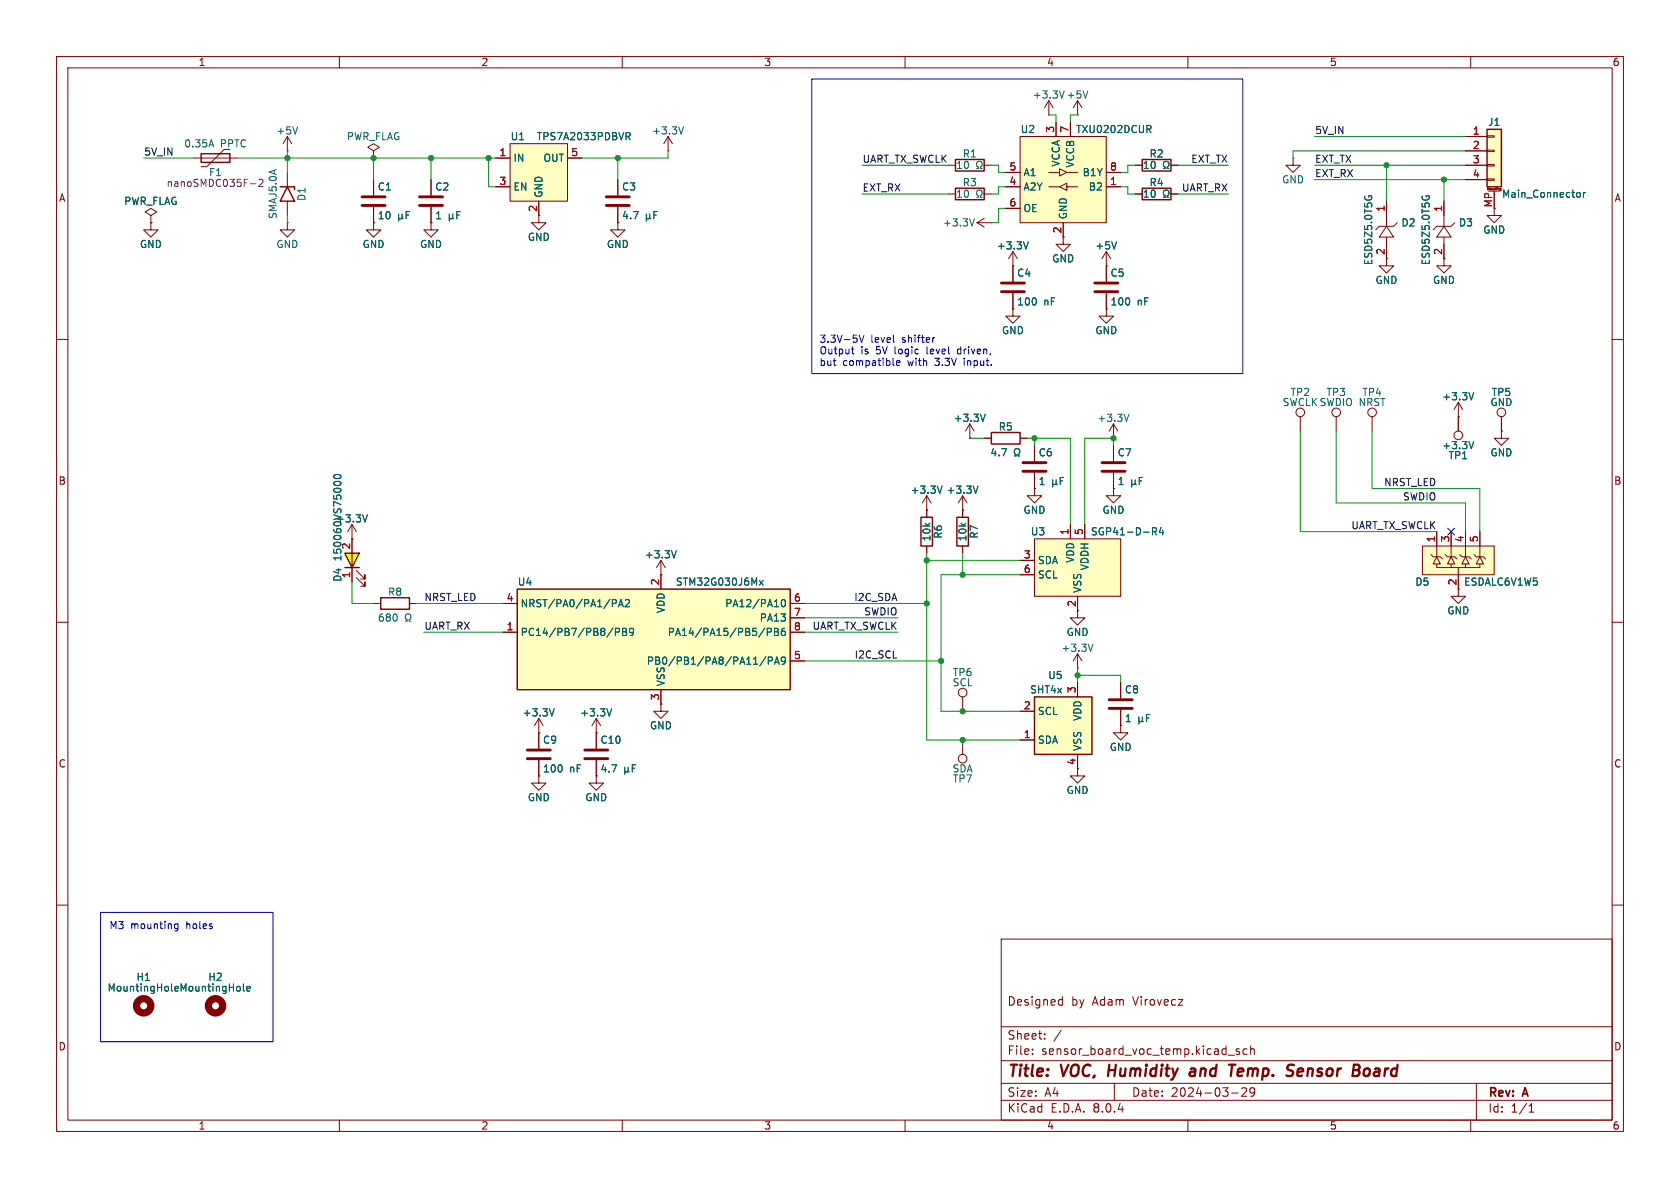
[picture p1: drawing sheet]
<svg xmlns="http://www.w3.org/2000/svg" width="297mm" height="210mm" viewBox="0 0 297 210" stroke-linecap="round" stroke-linejoin="round" font-family="sans-serif">
<g fill="none" stroke="#840000" stroke-width=".18">
<path d="M10 10h277v190h-277zM12 12h273v186h-273zM60 10v2M110 10v2M160 10v2M210 10v2M260 10v2M10 60h2M255.3 45.7v1.3h1.2l-1.2 1.3-1.3-1.3h1.3M285 60h2M257.8 73.7v2.5M10 110h2"/>
<path d="M285 110h2M10 160h2M285 160h2M177 166h108v32h-108zM187.4 176.7l.4 .1M187.8 176.2v1.5M187.8 177.6l-.4 .1M60 198v2M110 198v2M160 198v2M177 194.5h108M177 191.5h108"/>
<path d="M177 187.5h108M177 181.5h108M182.5 186.3v.1M182.5 185.5v.1M184.7 183.6v.1M184.7 182.8v.1M187.6 182.1l-1.3 2M197 191.5v3M210 198v2M217.1 186.5h1.1M217.7 193.2h1.2M219.1 185.5l-.4-.1-.2 .2 .1 .2 .5 .2v.3h-.6"/>
<path d="M220.3 192.4v.5l-.8 .9h.9M220.5 185.5l-.5-.1-.3 .3v.4l.2 .2h.6M221 192.4v.5l.1 .3h.4l.3-.3M221.1 185.5l.2-.1 .4 .1v.9M221.1 184.9v1.5M221.7 192.4a.99 .99 0 0 1-.3 1.4h-.3M260 198v2M261 191.5v6.5M270.3 196.6h.9M270.3 195.5l.4-.4v1.5"/>
<circle cx="257.8" cy="77" r=".76"/>
</g>
<path d="M196.1 188.2l-.2 2M210.5 189l.2-.1 .6 .1M211.3 189.4h-.7a.4 .4 0 0 0-.3 .4 .4 .4 0 0 0 .2 .4l.7-.1M217.3 188.2h1.1M219.6 188.9l-.6 .1-.2 .9 .2 .3h.4M219.8 189.4l-1 .1M230.1 188.9l-.5 .1-.3 .9 .3 .3 .6-.1M230.4 189.4l-1 .1M241.4 189a.5 .5 0 0 1 .8 .3l-.1 .5a.62 .62 0 0 1-.7 .4" fill="none" stroke="#840000" stroke-width=".4"/>
<path d="M260.5 78l-.4 1.3" fill="none" stroke="#006464" stroke-width=".18"/>
<path d="M182.9 95.3h15.2v10.1h-15.2z" fill="#ffffc2"/>
<g fill="none" stroke="#840000" stroke-width=".18">
<path d="M182.9 78.7v2.8M196.8 77.5h.1M196.8 74.9v2.6M196.8 78.7v2.8M196.8 74.9l-.7 1.3M196.8 74.9l.8 1.3M180.3 99.1h2.6M182.9 95.3h15.2v10.1h-15.2zM182.9 83.6v2.8M189.2 92.7v2.6M191.8 92.7v2.6M196.8 83.6v2.8"/>
<path d="M180.3 101.6h2.6M190.5 105.4v2.6"/>
</g>
<g fill="none" stroke="#006464" stroke-width=".18">
<path d="M199.6 73.2l-.5 1.3M186.1 84.8v1.3M186.1 85.5l.2 .2h.2l.2-.2M186.7 85.5l.2 .2M186.7 84.8v.7M187.4 85h.5M188 84.4h-.6v1.3M200.1 85.5l.2 .2h.2l.2-.2M200.1 84.8v1.3M200.7 85.5l.2 .2M200.7 84.8v.7M201.4 85h.4"/>
<path d="M202 84.4h-.6v1.3M203.7 94l.6-.1 .2-.2-.1-.3-.7-.1v1.3M204 94l.5 .6M205.3 93.2l-.3 .9h.7M205.6 93.7v.9"/>
</g>
<path d="M180.8 83.3h4.1M180.8 81.8h4.1M194.8 83.3h4.1M194.8 81.8h4.1" fill="none" stroke="#840000" stroke-width=".51"/>
<path d="M182.9 123.2h10.1v10.2h-10.1z" fill="#ffffc2"/>
<path d="M49.5 33h2.6v.5M50.8 33l1.3 2.6h-2.6zM182.9 123.2h10.1v10.2h-10.1z" fill="none" stroke="#840000" stroke-width=".25"/>
<g fill="none" stroke="#840000" stroke-width=".18">
<path d="M50.8 26.7h.1M50.8 24.1l-.8 1.3M50.8 24.1v2.6M50.8 30.5v2.5M50.8 35.6v2.5M50.8 24.1l.8 1.3M172.7 39.4l1.3 .7M172.7 39.4h2.6M174 38.6l-1.3 .8M175.3 39.4h.1M116.8 99.1l-.7 1.2M116.8 99.1v2.5"/>
<path d="M116.8 99.1l.8 1.2M116.8 101.6h.1M190.5 108v1.2h1.3l-1.3 1.3-1.3-1.3h1.3M190.5 118.1h.1M190.5 115.6v2.5M190.5 115.6l-.8 1.2M190.5 115.6l.8 1.2M105.4 129.5h.1M105.4 127v5.3M105.4 134.4v2.8M105.4 127l-.8 1.3M105.4 127l.8 1.3"/>
<path d="M180.3 130.8h2.6M180.3 125.7h2.6M190.5 133.4v3.8h1.3l-1.3 1.2-1.3-1.2h1.3M190.5 120.7v2.5"/>
</g>
<path d="M103.4 134.1h4M103.4 132.6h4" fill="none" stroke="#840000" stroke-width=".51"/>
<path d="M52.6 22.4l-.4 1.3M172.3 38.7l-.5 1.2M119.6 97.4l-.5 1.2M193.2 113.9l-.4 1.2M108.1 125.3l-.4 1.3M110.4 135.6v1.3M110.4 136.3l.2 .2h.3l.2-.2M111.1 136.3l.1 .2M111.1 135.6v.7M111.8 135.8h.4M112.4 135.2h-.6v1.3" fill="none" stroke="#006464" stroke-width=".18"/>
<path d="M91.4 104.1h48.3v17.8h-48.3z" fill="#ffffc2"/>
<path d="M175.3 76.5h5v2h-5zM162.8 91.4h2v5.1h-2zM169.2 91.4h2v5.1h-2zM91.4 104.1h48.3v17.8h-48.3z" fill="none" stroke="#840000" stroke-width=".25"/>
<g fill="none" stroke="#840000" stroke-width=".18">
<path d="M76.2 39.4v1.2h1.3l-1.3 1.3-1.3-1.3h1.3M76.2 39.4h.1M76.2 31.8v2.7M76.2 36.6v2.8M95.2 38.1v1.3h1.3l-1.3 1.2-1.2-1.2h1.2M109.2 39.4v1.2h1.3l-1.3 1.3-1.3-1.3h1.3M109.2 39.4h.1M109.2 31.8v2.7M109.2 36.6v2.8M245.1 35.6v4.4M247 39.4l-.6 .6h-2.6l-.6 .6M264.2 36.8v1.3h1.2l-1.2 1.3-1.3-1.3h1.3"/>
<path d="M245.1 40l1.3 1.9h-2.6zM245.1 41.9v5.1h1.3l-1.3 1.3-1.3-1.3h1.3M171.4 77.5h.1M171.4 74.9l-.7 1.3M171.4 74.9v2.6M171.4 74.9l.8 1.3M174 77.5h1.3M180.3 77.5h1.3M229.9 73.7v2.5M236.2 73.7v2.5M242.6 73.7v2.5M163.8 90.2h.1"/>
<path d="M163.8 87.6l-.7 1.3M163.8 87.6v3.8M163.8 96.5v1.3M163.8 87.6l.8 1.3M170.2 90.2h.1M170.2 87.6v3.8M170.2 96.5v1.3M170.2 87.6l-.8 1.3M170.2 87.6l.7 1.3M88.9 111.8h2.5M88.9 106.7h2.5M116.8 101.6v2.5"/>
<path d="M139.7 111.8h2.5M139.7 106.7h2.5M139.7 116.8h2.5M139.7 109.2h2.5M257.8 104.1v1.3h1.3l-1.3 1.3-1.3-1.3h1.3M116.8 121.9v2.6M170.2 123.2v2.5M198.1 128.3v1.2h1.3l-1.3 1.3-1.3-1.3h1.3M198.1 128.3h.1M198.1 120.7v2.7M198.1 125.5v2.8"/>
<circle cx="229.9" cy="72.9" r=".76"/>
<circle cx="236.2" cy="72.9" r=".76"/>
<circle cx="242.6" cy="72.9" r=".76"/>
<circle cx="170.2" cy="122.4" r=".76"/>
</g>
<g fill="none" stroke="#006464" stroke-width=".18">
<path d="M79.4 37.8v1.3M79.4 38.5l.2 .2h.2l.2-.2M80 38.5l.2 .2M80 37.8v.7M80.8 38h.4M81.4 37.4h-.6v1.3M114.3 38.5l.1 .2h.3l.2-.2M114.3 37.8v1.3M114.9 38.5l.1 .2M114.9 37.8v.7M115.6 38h.4M116.2 37.4h-.6v1.3"/>
<path d="M241.3 34.7l-.1 .3M242 34.8v-.2h.4l.1 .4M174.2 73.2l-.5 1.3M166.6 85.9l-.5 1.3M172.9 85.9l-.4 1.3M179.3 80.6h.3v-.3a.54 .54 0 0 1-.3-.7 .54 .54 0 0 1 .8-.2 .58 .58 0 0 1-.1 .9v.3h.3M108.7 106l.3 .2-.1 .3-.2 .2M108.8 111.7h.6l.1-.2v-.3l-.7-.1v1.2M109.3 107.3l.5-1.3 .4 1.3M109.5 106.9h.6M110.1 111.1h.4l.2 .2-.2 .4 .2 .1 .1 .3-.2 .2h-.5zM110.1 111.7h.4"/>
<path d="M110.6 106.1l.4-.1 .3 .4-.8 .9h.8M112 111.6l-.2 .3-.4-.1-.1-.2 .1-.5h.4l.1 .1a.84 .84 0 0 1-.3 1.1h-.2M134.2 102.6l.7 .8M134.9 102.6l-.7 .8M135.4 116.1l-1.1 1.6M135.6 111.7h.6l.2-.2-.1-.3-.7-.1v1.2M135.8 116.8h.6l.2-.2-.1-.3-.7-.2v1.3M136.9 111.1h.4l.3 .2-.3 .4 .3 .1v.3l-.2 .2h-.5zM136.9 111.7h.4M136.9 117.4l.4-1.3 .5 1.3M137 117.1h.6M138.2 106.1l.2-.1a.68 .68 0 0 1 .5 .6 .68 .68 0 0 1-.5 .7l-.2-.2-.1-.3z"/>
<path d="M138.7 111.1h-.3a.86 .86 0 0 0 0 1.2l.4-.1v-.4l-.2-.2h-.4l-.1 .2M138.8 116.7l-.2 .2h-.4l-.1-.2 .1-.5 .4-.1 .2 .2a.84 .84 0 0 1-.3 1.1h-.3M201.3 126.7v1.3M201.3 127.4l.2 .2h.3l.2-.2M202 127.4l.1 .2M202 126.7v.7M202.7 126.9h.4M203.3 126.3h-.6v1.3"/>
</g>
<path d="M74.2 36.3h4M74.2 34.8h4M107.2 36.3h4.1M107.2 34.8h4.1M196.1 125.2h4.1M196.1 123.7h4.1" fill="none" stroke="#840000" stroke-width=".51"/>
<path d="M262.9 22.9h2.5v10.1h-2.5z" fill="#ffffc2"/>
<g fill="none" stroke="#840000" stroke-width=".18">
<path d="M228.6 27.9v1.3h1.3l-1.3 1.3-1.3-1.3h1.3M228.6 27.9h.1M259.1 24.1h3.8M259.1 26.7h3.8M259.1 29.2h3.8M259.1 31.8h3.8M262.9 31.6h1.3v.3h-1.3zM262.9 29.1h1.3v.2h-1.3zM262.9 26.5h1.3v.3h-1.3zM262.9 24h1.3v.3h-1.3zM263 33.6v-.4l.1 .3 .1-.3v.4M263.1 33.8h2.1"/>
<path d="M264.2 33.8v3M264.4 33.2v.3M264.6 33.2h.1M264.7 33.2h-.1M170.2 130.8v2.6"/>
<circle cx="170.2" cy="134.1" r=".76"/>
</g>
<path d="M262.9 22.9h2.5v10.1h-2.5z" fill="none" stroke="#840000" stroke-width=".25"/>
<path d="M279 34l.3 .1 .1 .2-.1 .4-.3 .2M279.9 34v.9M280.3 34l-.4 .3" fill="none" stroke="#006464" stroke-width=".18"/>
<path d="M180.3 24.1h15.3v15.3h-15.3z" fill="#ffffc2"/>
<g fill="none" stroke="#840000" stroke-width=".18">
<path d="M177.8 33h2.5M177.8 30.5h2.5M177.8 36.8h2.5M180.3 24.1h15.3v15.3h-15.3zM185.4 30.5h1.9v-.7l1.3 .7-1.3 .6v-.6M185.4 33h1.9M186.7 21.6v2.5M188 39.4v2.5M188.6 33v.7l-1.3-.7 1.3-.6v.6h1.9M188.6 30.5h1.9M189.2 21.6v2.5M195.6 33h2.5"/>
<path d="M195.6 30.5h2.5"/>
</g>
<path d="M203.1 22.8l.4 .6M203.2 22.2l.3 .2-.1 .3-.2 .1" fill="none" stroke="#006464" stroke-width=".18"/>
<path d="M251.5 96.5h12.7v5.1h-12.7z" fill="#ffffc2"/>
<g fill="none" stroke="#840000" stroke-width=".18">
<path d="M185.4 17.8l-.7 1.3M185.4 17.8v2.5M185.4 17.8l.8 1.3M190.5 17.8l-.8 1.3M190.5 17.8v2.5M190.5 17.8l.8 1.3M50.8 39.4v1.2h1.3l-1.3 1.3-1.3-1.3h1.3M50.8 39.4h.1M118.1 26.7h.1M118.1 24.1l-.8 1.3M118.1 24.1v2.6M118.1 24.1l.8 1.3"/>
<path d="M167.6 34.3h1.3M167.6 29.2h1.3M174 34.3h1.3M174 29.2h1.3M185.4 20.3h.1M190.5 20.3h.1M200.7 34.3h1.2M200.7 29.2h1.2M207 34.3h1.3M207 29.2h1.3M255.3 35.6v4.4M257.2 39.4l-.7 .6h-2.5l-.6 .6"/>
<path d="M179.1 47h.1M179.1 54.6v1.3h1.2l-1.2 1.3-1.3-1.3h1.3M179.1 54.6h.1M179.1 44.5l-.8 1.2M179.1 44.5v5.3M179.1 51.8v2.8M179.1 44.5l.7 1.2M188 41.9v1.3h1.2l-1.2 1.3-1.3-1.3h1.3M195.6 47h.1M195.6 54.6v1.3h1.2l-1.2 1.3-1.3-1.3h1.3M195.6 54.6h.1M195.6 44.5l-.8 1.2"/>
<path d="M195.6 44.5v5.3M195.6 51.8v2.8M195.6 44.5l.7 1.2M255.3 40l1.2 1.9h-2.5zM255.3 41.9v3.8M257.8 73.7h.1M257.8 71.1v2.6M257.8 71.1l-.8 1.3M257.8 71.1l.8 1.3M265.4 76.2v1.3h1.3l-1.3 1.2-1.2-1.2h1.2M265.4 76.2h.1M265.4 73.7v2.5"/>
<path d="M182.9 86.4v1.2h1.2l-1.2 1.3-1.3-1.3h1.3M182.9 86.4h.1M196.8 86.4v1.2h1.3l-1.3 1.3-1.2-1.3h1.2M196.8 86.4h.1M251.5 96.5h12.7v5.1h-12.7zM253 98l.4 .4h1.2l.4 .4M254 98.4l.6 1.3h-1.2zM254 94v4.4M254 99.7v.6h7.6v-.6M255.5 98l.4 .4h1.3l.4 .4M256.5 98.4l.7 1.3h-1.3zM256.5 94v4.4"/>
<path d="M256.5 99.7v.6M258.1 98l.3 .4h1.3l.4 .4M259.1 98.4l.6 1.3h-1.3zM259.1 94v4.4M259.1 99.7v.6M260.6 98l.4 .4h1.3l.3 .4M261.6 98.4l.7 1.3h-1.3zM261.6 94v4.4M257.8 100.3v3.8"/>
<circle cx="265.4" cy="72.9" r=".76"/>
</g>
<path d="M168.9 33.3h5.1v2h-5.1zM168.9 28.2h5.1v2h-5.1zM201.9 33.3h5.1v2h-5.1zM201.9 28.2h5.1v2h-5.1z" fill="none" stroke="#840000" stroke-width=".25"/>
<path d="M188.1 16.1l-.4 1.2M192.3 16.1l-.4 1.2M120.8 22.4l-.4 1.3M172.7 34.9h.3v-.3a.54 .54 0 0 1-.3-.7 .54 .54 0 0 1 .7-.2 .58 .58 0 0 1-.1 .9v.3h.3M172.7 29.8h.3v-.3a.54 .54 0 0 1-.3-.7 .54 .54 0 0 1 .7-.2 .58 .58 0 0 1-.1 .9v.3h.3M205.7 34.9h.3v-.3a.54 .54 0 0 1-.3-.7 .54 .54 0 0 1 .8-.2 .58 .58 0 0 1-.2 .9v.3h.3M205.7 29.8h.3v-.3a.54 .54 0 0 1-.3-.7 .54 .54 0 0 1 .8-.2 .58 .58 0 0 1-.2 .9v.3h.3M251.5 34.7l-.1 .3M252.1 34.8v-.2h.5l.1 .4M181.8 42.7l-.4 1.3M197.4 42.7l-.4 1.3M260.5 69.4l-.4 1.3" fill="none" stroke="#006464" stroke-width=".18"/>
<path d="M177 51.6h4.1M177 50h4.1M193.5 51.6h4.1M193.5 50h4.1" fill="none" stroke="#840000" stroke-width=".51"/>
<path d="M90.2 25.4h10.1v10.2h-10.1z" fill="#ffffc2"/>
<g fill="none" stroke="#840000" stroke-width=".18">
<path d="M26.7 39.4v1.2h1.2l-1.2 1.3-1.3-1.3h1.3M26.7 39.4h.1M26.7 38.1l1-.6-1-.7-1 .7 1 .6v1.3M34.3 27.9h7.6M40.6 26.4h-1l-3 3.1h-1M87.6 27.9h2.6M87.6 33h2.6M90.2 25.4h10.1v10.2h-10.1zM95.2 35.6v2.5M100.3 27.9h2.6M62.2 95.3h.1M62.2 92.7l-.7 1.3"/>
<path d="M62.2 92.7v2.6M62.2 92.7l.8 1.3"/>
</g>
<path d="M37.3 24.7l.5 1.3M110.7 23.4h.5l.2 .3-.1 .3-.6 .1M111 24.1l.4 .6M65 91l-.5 1.3" fill="none" stroke="#006464" stroke-width=".18"/>
<path d="M35.6 27.2h5v1.5h-5z" fill="none" stroke="#840000" stroke-width=".25"/>
<path d="M44.3 32.5h.9M45.8 31.8l.5-.1 .2 .4-.8 .9h.8" fill="none" stroke="#840084" stroke-width=".18"/>
<path d="M61 97.8h2.5l-1.3 2.5z" fill="#e1ff00"/>
<path d="M61 97.8h2.5l-1.3 2.5zM61 100.3h2.5M67.3 105.7h5.1v2h-5.1z" fill="none" stroke="#840000" stroke-width=".25"/>
<g fill="none" stroke="#840000" stroke-width=".18">
<path d="M26.7 39.4h.1M66 39.4v1.2h1.3l-1.3 1.3-1.2-1.3h1.2M66 39.4h.1M66 26.7l1.1-.7-1.1-.6-1 .6 1 .7v1.2M66 27.9h.1M66 31.8v2.7M66 36.6v2.8M76.2 39.4h.1M76.2 31.8v2.7M76.2 36.6v2.8M87.6 33h2.6M87.6 27.9h2.6"/>
<path d="M95.2 35.6v2.5M100.3 27.9h2.6M109.2 39.4h.1M109.2 31.8v2.7M109.2 36.6v2.8M177.8 33h2.5M177.8 30.5h2.5M177.8 36.8h2.5M186.7 21.6v2.5M188 39.4v2.5M189.2 21.6v2.5M195.6 33h2.5"/>
<path d="M195.6 30.5h2.5M200.7 29.2h1.2M200.7 34.3h1.2M207 29.2h1.3M207 34.3h1.3M245.1 35.6v2.5M255.3 35.6v2.5M259.1 24.1h3.8M259.1 26.7h3.8M259.1 29.2h3.8M259.1 31.8h3.8M264.2 33.8v3"/>
<path d="M179.1 47h.1M179.1 54.6h.1M179.1 47v2.8M179.1 51.8v2.8M195.6 47h.1M195.6 54.6h.1M195.6 47v2.8M195.6 51.8v2.8M245.1 43.2v2.5M255.3 43.2v2.5M171.4 77.5h.1M174 77.5h1.3"/>
<path d="M180.3 77.5h1.3M182.9 78.7v2.8M196.8 78.7v2.8M257.8 73.7h.1M257.8 73.7v2.5M265.4 76.2h.1M265.4 73.7v2.5M62.2 95.3h.1M62.2 95.3v7.6M163.8 90.2h.1M163.8 90.2v1.2M163.8 96.5v1.3"/>
<path d="M170.2 90.2h.1M170.2 90.2v1.2M170.2 96.5v1.3M180.3 99.1h2.6M182.9 86.4h.1M182.9 83.6v2.8M189.2 92.7v2.6M191.8 92.7v2.6M196.8 86.4h.1M196.8 83.6v2.8M254 94v2.5M256.5 94v2.5"/>
<path d="M259.1 94v2.5M261.6 94v2.5M63 102.1l1.5 1.5v-.7v.7h-.7M63 100.8l1.5 1.6v-.8v.8h-.7M66 106.7h1.3M72.4 106.7h1.3M88.9 106.7h2.5M88.9 111.8h2.5M116.8 101.6h.1M116.8 101.6v2.5M139.7 106.7h2.5M139.7 111.8h2.5"/>
<path d="M139.7 116.8h2.5M139.7 109.2h2.5M180.3 101.6h2.6M190.5 105.4v2.6M257.8 101.6v2.5M95.2 137.2v1.2h1.3l-1.3 1.3-1.2-1.3h1.2M95.2 137.2h.1M95.2 129.5h.1M95.2 127l-.7 1.3M95.2 127v5.3M95.2 134.4v2.8M95.2 127l.8 1.3"/>
<path d="M105.4 137.2v1.2h1.3l-1.3 1.3-1.3-1.3h1.3M105.4 137.2h.1M105.4 129.5h.1M105.4 129.5v2.8M105.4 134.4v2.8M116.8 124.5v1.2h1.3l-1.3 1.3-1.2-1.3h1.2M116.8 124.5h.1M116.8 121.9v2.6M180.3 130.8h2.6M180.3 125.7h2.6M190.5 120.7v2.5M190.5 133.4v2.5"/>
<path d="M198.1 128.3h.1M198.1 120.7v2.7M198.1 125.5v2.8"/>
</g>
<g fill="none" stroke="#006464" stroke-width=".18">
<path d="M70.5 37.8v1.3M70.5 38.5l.2 .2h.2l.2-.2M71.1 38.5l.2 .2M71.1 37.8v.7M71.8 38h.4M72.4 37.4h-.6v1.3M79.4 38.5l.2 .2h.2l.2-.2M79.4 37.8v1.3M80 38.5l.2 .2M80 37.8v.7M80.8 38h.4M81.4 37.4h-.6v1.3"/>
<path d="M110.7 23.4h.5l.2 .3-.1 .3-.6 .1M111 24.1l.4 .6M114.3 38.5l.1 .2h.3l.2-.2M114.3 37.8v1.3M114.9 38.5l.1 .2M114.9 37.8v.7M115.6 38h.4M116.2 37.4h-.6v1.3M203.1 22.8l.4 .6M203.2 22.2l.3 .2-.1 .3-.2 .1M205.7 34.9h.3v-.3a.54 .54 0 0 1-.3-.7 .54 .54 0 0 1 .8-.2 .58 .58 0 0 1-.2 .9v.3h.3M205.7 29.8h.3v-.3a.54 .54 0 0 1-.3-.7 .54 .54 0 0 1 .8-.2 .58 .58 0 0 1-.2 .9v.3h.3"/>
<path d="M241.3 34.7l-.1 .3M242 34.8v-.2h.4l.1 .4M251.5 34.7l-.1 .3M252.1 34.8v-.2h.5l.1 .4M279 34l.3 .1 .1 .2-.1 .4-.3 .2M279.9 34v.9M280.3 34l-.4 .3M181.8 42.7l-.4 1.3M197.4 42.7l-.4 1.3M174.2 73.2l-.5 1.3M260.5 69.4l-.4 1.3M260.5 78l-.4 1.3"/>
<path d="M59.1 84.1a.75 .75 0 0 1 1.2 .2 .72 .72 0 0 1-1.3-.1zM59.1 85.6l-.1-.1a.68 .68 0 0 1 .6-.4 .68 .68 0 0 1 .7 .4l-.1 .1M65 91l-.5 1.3M119.6 97.4l-.5 1.2M166.6 85.9l-.5 1.3M172.9 85.9l-.4 1.3M179.3 80.6h.3v-.3a.54 .54 0 0 1-.3-.7 .54 .54 0 0 1 .8-.2 .58 .58 0 0 1-.1 .9v.3h.3M186.1 84.8v1.3M186.1 85.5l.2 .2h.2l.2-.2M186.7 85.5l.2 .2M186.7 84.8v.7M187.4 85h.5"/>
<path d="M188 84.4h-.6v1.3M200.1 85.5l.2 .2h.2l.2-.2M200.1 84.8v1.3M200.7 85.5l.2 .2M200.7 84.8v.7M201.4 85h.4M202 84.4h-.6v1.3M203.7 94l.6-.1 .2-.2-.1-.3-.7-.1v1.3M204 94l.5 .6M205.3 93.2l-.3 .9h.7M205.6 93.7v.9M71.7 109.8h.3v-.2a.54 .54 0 0 1-.3-.8 .54 .54 0 0 1 .8-.2 .58 .58 0 0 1-.2 1v.2h.3"/>
<path d="M108.7 106l.3 .2-.1 .3-.2 .2M108.8 111.7h.6l.1-.2v-.3l-.7-.1v1.2M109.3 107.3l.5-1.3 .4 1.3M109.5 106.9h.6M110.1 111.1h.4l.2 .2-.2 .4 .2 .1 .1 .3-.2 .2h-.5zM110.1 111.7h.4M110.6 106.1l.4-.1 .3 .4-.8 .9h.8M112 111.6l-.2 .3-.4-.1-.1-.2 .1-.5h.4l.1 .1a.84 .84 0 0 1-.3 1.1h-.2M134.2 102.6l.7 .8M134.9 102.6l-.7 .8M135.4 116.1l-1.1 1.6M135.6 111.7h.6l.2-.2-.1-.3-.7-.1v1.2"/>
<path d="M135.8 116.8h.6l.2-.2-.1-.3-.7-.2v1.3M136.9 111.1h.4l.3 .2-.3 .4 .3 .1v.3l-.2 .2h-.5zM136.9 111.7h.4M136.9 117.4l.4-1.3 .5 1.3M137 117.1h.6M138.2 106.1l.2-.1a.68 .68 0 0 1 .5 .6 .68 .68 0 0 1-.5 .7l-.2-.2-.1-.3zM138.7 111.1h-.3a.86 .86 0 0 0 0 1.2l.4-.1v-.4l-.2-.2h-.4l-.1 .2M138.8 116.7l-.2 .2h-.4l-.1-.2 .1-.5 .4-.1 .2 .2a.84 .84 0 0 1-.3 1.1h-.3M98 125.3l-.5 1.3M108.1 125.3l-.4 1.3M110.4 135.6v1.3M110.4 136.3l.2 .2h.3l.2-.2"/>
<path d="M111.1 136.3l.1 .2M111.1 135.6v.7M111.8 135.8h.4M112.4 135.2h-.6v1.3M201.3 126.7v1.3M201.3 127.4l.2 .2h.3l.2-.2M202 127.4l.1 .2M202 126.7v.7M202.7 126.9h.4M203.3 126.3h-.6v1.3M30.3 175l.2 .2M31.4 174.4h-.3l-.2 .1 .1 .6 .4 .1"/>
<path d="M31.5 174.7l-.6 .1M43 175l.2 .2M43.6 174.8l.6-.1v-.3h-.4l-.2 .1 .1 .6h.5"/>
</g>
<g fill="none" stroke="#840000" stroke-width="1.3">
<circle cx="25.4" cy="177.8" r="1.27"/>
<circle cx="38.1" cy="177.8" r="1.27"/>
</g>
<path d="M64 36.3h4.1M64 34.8h4.1M93.2 134.1h4.1M93.2 132.6h4.1" fill="none" stroke="#840000" stroke-width=".51"/>
<g fill="none" stroke="#0000c2" stroke-width=".18">
<path d="M143.5 14h76.2v52h-76.2zM151.9 59.2l.4 1.3 .4-1.3M165.3 59.7l-.3 .1M150.5 61.7h.5M150.7 61.3v1.1l.3 .2M158 60.5h.1M158.5 63.8v.7h.5M159 63.8l.1 .3-.6 .1M169.4 61.8l-.1 .2 .1 .5M17.8 161.3h30.5v22.9h-30.5zM30.8 163.9l.3 .3 .3-.1M31.4 163.3v1l-.2 .3-.3-.1"/>
<path d="M31.4 163.4l-.3-.1-.3 .3"/>
</g>
<g fill="none" stroke="#009600" stroke-width=".18">
<path d="M25.4 27.9h8.9M41.9 27.9h45.7M50.8 26.7v3.8M50.8 38.1v1.3M66 27.9v3.9M76.2 27.9v3.9M86.4 27.9v5.1h1.2M109.2 27.9v3.9M118.1 26.7v1.2h-15.2M152.4 29.2h15.2M152.4 34.3h15.2M175.3 29.2h1.2v1.3h1.3"/>
<path d="M177.8 33h-1.3v1.3h-1.2M177.8 36.8h-1.3v2.6h-1.2M185.4 20.3h1.3v1.3M190.5 20.3h-1.3v1.3M198.1 33h1.3v1.3h1.3M200.7 29.2h-1.3v1.3h-1.3M208.3 29.2h8.9M208.3 34.3h8.9M232.4 29.2h26.7M232.4 31.8h26.7M232.4 24.1h26.7M245.1 29.2v6.4"/>
<path d="M255.3 31.8v3.8M259.1 26.7h-30.5v1.2M171.4 77.5h2.6M181.6 77.5h7.6v15.2M182.9 77.5v1.2M196.8 78.7v-1.2h-5v15.2M229.9 76.2v17.8h24.1M236.2 76.2v12.7h22.9v5.1M242.6 76.2v10.2h19v7.6M163.8 97.8v33h16.5M163.8 99.1h16.5M170.2 97.8v3.8"/>
<path d="M62.2 102.9v3.8h3.8M73.7 106.7h15.2M74.9 111.8h14M142.2 111.8h16.5M142.2 109.2h16.5M142.2 116.8h24.2M142.2 106.7h21.6M180.3 101.6h-13.9v24.1h13.9M190.5 119.4h7.6v1.3M190.5 118.1v2.6"/>
</g>
<path d="M255.9 93.4l1.2 1.2M257.1 93.4l-1.2 1.2" fill="none" stroke="#000084" stroke-width=".18"/>
<g fill="#009600" stroke="#009600" stroke-width=".18">
<circle cx="163.8" cy="99.1" r=".46"/>
<circle cx="86.4" cy="27.9" r=".46"/>
<circle cx="163.8" cy="106.7" r=".46"/>
<circle cx="170.2" cy="101.6" r=".46"/>
<circle cx="109.2" cy="27.9" r=".46"/>
<circle cx="166.4" cy="116.8" r=".46"/>
<circle cx="170.2" cy="130.8" r=".46"/>
<circle cx="170.2" cy="125.7" r=".46"/>
<circle cx="182.9" cy="77.5" r=".46"/>
<circle cx="255.3" cy="31.8" r=".46"/>
<circle cx="245.1" cy="29.2" r=".46"/>
<circle cx="76.2" cy="27.9" r=".46"/>
<circle cx="66" cy="27.9" r=".46"/>
<circle cx="50.8" cy="27.9" r=".46"/>
<circle cx="196.8" cy="77.5" r=".46"/>
<circle cx="190.5" cy="119.4" r=".46"/>
</g>
<g font-size="2.8" fill="#840000">
<text x="178" y="190.9">Title:</text>
<text x="187.7" y="190.9">VOC,</text>
<text x="196.7" y="190.9">Humidity</text>
<text x="212" y="190.9">and</text>
<text x="219.8" y="190.9">Temp.</text>
<text x="230.8" y="190.9">Sensor</text>
<text x="243.2" y="190.9">Board</text>
</g>
<g font-size="2.1" fill="#840000">
<text x="178" y="178">Designed</text>
<text x="189.4" y="178">by</text>
<text x="193.2" y="178">Adam</text>
<text x="200.5" y="178">Virovecz</text>
<text x="178" y="184">Sheet:</text>
<text x="178" y="186.7">File:</text>
<text x="184.1" y="186.7">sensor_board_voc_temp.kicad_sch</text>
<text x="178" y="196.9">KiCad</text>
<text x="178" y="194.1">Size:</text>
<text x="184.7" y="194.1">A4</text>
<text x="185.7" y="196.9">E.D.A.</text>
<text x="193.3" y="196.9">8.0.4</text>
<text x="200" y="194.1">Date:</text>
<text x="207" y="194.1">2024-03-29</text>
<text x="263" y="194.3">Rev:</text>
<text x="263" y="196.9">Id:</text>
<text x="267.1" y="196.9">1/1</text>
<text x="269.4" y="194.3">A</text>
</g>
<g font-size="1.8" fill="#840000">
<text x="35" y="11.9">1</text>
<text x="85" y="11.9">2</text>
<text x="135" y="11.9">3</text>
<text x="185" y="11.9">4</text>
<text x="235" y="11.9">5</text>
<text x="285" y="11.9">6</text>
<text x="10.3" y="35.9">A</text>
<text x="285.3" y="35.9">A</text>
<text x="187.7" y="41.3" transform="rotate(-90 187.7 41.3)">2</text>
<text x="244.9" y="45.2" transform="rotate(-90 244.9 45.2)">2</text>
<text x="255" y="45.2" transform="rotate(-90 255 45.2)">2</text>
<text x="10.3" y="85.9">B</text>
<text x="285.3" y="85.9">B</text>
<text x="190.2" y="107.4" transform="rotate(-90 190.2 107.4)">2</text>
<text x="10.3" y="135.9">C</text>
<text x="190.2" y="135.3" transform="rotate(-90 190.2 135.3)">4</text>
<text x="285.3" y="135.9">C</text>
<text x="10.3" y="185.9">D</text>
<text x="285.3" y="185.9">D</text>
<text x="35" y="199.9">1</text>
<text x="85" y="199.9">2</text>
<text x="135" y="199.9">3</text>
<text x="185" y="199.9">4</text>
<text x="235" y="199.9">5</text>
<text x="285" y="199.9">6</text>
</g>
<g font-size="1.8" fill="#006464">
<text x="182.5" y="17.6">+3.3V</text>
<text x="188.5" y="17.6">+5V</text>
<text x="48.8" y="24">+5V</text>
<text x="115.2" y="24">+3.3V</text>
<text x="180.3" y="23.7">U2</text>
<text x="190.1" y="23.7">TXU0202DCUR</text>
<text x="263" y="22.5">J1</text>
<text x="32.5" y="26.3">0.35A</text>
<text x="39" y="26.3">PPTC</text>
<text x="61.2" y="25">PWR_FLAG</text>
<text x="90.2" y="25">U1</text>
<text x="90.7" y="28.8">IN</text>
<text x="94.8" y="25">TPS7A2033PDBVR</text>
<text x="96" y="28.8">OUT</text>
<text x="170.1" y="28">R1</text>
<text x="187.6" y="29.6" transform="rotate(-90 187.6 29.6)">VCCA</text>
<text x="190.1" y="29.7" transform="rotate(-90 190.1 29.7)">VCCB</text>
<text x="203.1" y="28">R2</text>
<text x="54.2" y="35.6" transform="rotate(-90 54.2 35.6)">D1</text>
<text x="66.7" y="33.9">C1</text>
<text x="76.8" y="33.9">C2</text>
<text x="90.7" y="33.9">EN</text>
<text x="96.1" y="35.1" transform="rotate(-90 96.1 35.1)">GND</text>
<text x="109.9" y="33.9">C3</text>
<text x="168.9" y="35.2">10</text>
<text x="168.9" y="30.1">10</text>
<text x="170.1" y="33.1">R3</text>
<text x="180.8" y="33.9">A2Y</text>
<text x="180.8" y="31.3">A1</text>
<text x="191.3" y="31.3">B1Y</text>
<text x="192.4" y="33.9">B2</text>
<text x="201.9" y="35.2">10</text>
<text x="201.9" y="30.1">10</text>
<text x="203.1" y="33.1">R4</text>
<text x="226.6" y="32.6">GND</text>
<text x="265.4" y="35.2">Main_Connector</text>
<text x="21.9" y="36.4">PWR_FLAG</text>
<text x="49.1" y="38.8" transform="rotate(-90 49.1 38.8)">SMAJ5.0A</text>
<text x="66.7" y="39">10</text>
<text x="76.8" y="39">1</text>
<text x="109.9" y="39">4.7</text>
<text x="166.6" y="40.2">+3.3V</text>
<text x="180.8" y="37.7">OE</text>
<text x="188.8" y="38.9" transform="rotate(-90 188.8 38.9)">GND</text>
<text x="247.7" y="40.2">D2</text>
<text x="257.8" y="40.2">D3</text>
<text x="262.1" y="41.5">GND</text>
<text x="24.6" y="44">GND</text>
<text x="48.8" y="44">GND</text>
<text x="64" y="44">GND</text>
<text x="74.2" y="44">GND</text>
<text x="93.2" y="42.8">GND</text>
<text x="107.2" y="44">GND</text>
<text x="176.1" y="44.3">+3.3V</text>
<text x="185.9" y="46.6">GND</text>
<text x="193.5" y="44.3">+5V</text>
<text x="242.8" y="47" transform="rotate(-90 242.8 47)">ESD5Z5.0T5G</text>
<text x="253" y="47" transform="rotate(-90 253 47)">ESD5Z5.0T5G</text>
<text x="179.7" y="49.1">C4</text>
<text x="196.2" y="49.1">C5</text>
<text x="243.1" y="50.4">GND</text>
<text x="253.2" y="50.4">GND</text>
<text x="177" y="59.3">GND</text>
<text x="179.7" y="54.2">100</text>
<text x="184.5" y="54.2">nF</text>
<text x="193.5" y="59.3">GND</text>
<text x="196.2" y="54.2">100</text>
<text x="201" y="54.2">nF</text>
<text x="226.7" y="72">SWCLKSWDIO NRST</text>
<text x="228" y="70.2">TP2</text>
<text x="234.4" y="70.2">TP3</text>
<text x="240.7" y="70.2">TP4</text>
<text x="254.9" y="71">+3.3V</text>
<text x="263.4" y="72">GND</text>
<text x="263.6" y="70.2">TP5</text>
<text x="168.5" y="74.8">+3.3V</text>
<text x="176.5" y="76.3">R5</text>
<text x="193.9" y="74.8">+3.3V</text>
<text x="175" y="80.9">4.7</text>
<text x="183.5" y="80.9">C6</text>
<text x="197.5" y="80.9">C7</text>
<text x="254.9" y="79.6">+3.3V</text>
<text x="256" y="81.4">TP1</text>
<text x="263.4" y="80.9">GND</text>
<text x="160.9" y="87.5">+3.3V</text>
<text x="167.2" y="87.5">+3.3V</text>
<text x="183.5" y="86">1</text>
<text x="197.5" y="86">1</text>
<text x="59.3" y="92.6">+3.3V</text>
<text x="164.7" y="95.8" transform="rotate(-90 164.7 95.8)">10k</text>
<text x="166.7" y="95.3" transform="rotate(-90 166.7 95.3)">R6</text>
<text x="171" y="95.8" transform="rotate(-90 171 95.8)">10k</text>
<text x="173.1" y="95.3" transform="rotate(-90 173.1 95.3)">R7</text>
<text x="180.8" y="91">GND</text>
<text x="182.1" y="94.8">U3</text>
<text x="192.8" y="94.8">SGP41-D-R4</text>
<text x="194.8" y="91">GND</text>
<text x="60.6" y="99.3" transform="rotate(-90 60.6 99.3)">150060VS75000</text>
<text x="113.9" y="98.9">+3.3V</text>
<text x="183.4" y="99.9">SDA</text>
<text x="190.1" y="99.6" transform="rotate(-90 190.1 99.6)">VDD</text>
<text x="192.6" y="100.9" transform="rotate(-90 192.6 100.9)">VDDH</text>
<text x="60.6" y="102.9" transform="rotate(-90 60.6 102.9)">D4</text>
<text x="68.5" y="105.5">R8</text>
<text x="91.4" y="103.7">U4</text>
<text x="91.9" y="107.5">NRST/PA0/PA1/PA2</text>
<text x="119.4" y="103.7">STM32G030J6Mx</text>
<text x="128.1" y="107.5">PA12/PA10</text>
<text x="183.4" y="102.5">SCL</text>
<text x="191.4" y="104.9" transform="rotate(-90 191.4 104.9)">VSS</text>
<text x="250.1" y="103.7">D5</text>
<text x="258.7" y="103.7">ESDALC6V1W5</text>
<text x="66.7" y="110.1">680</text>
<text x="91.9" y="112.6">PC14/PB7/PB8/PB9</text>
<text x="117.7" y="108.5" transform="rotate(-90 117.7 108.5)">VDD</text>
<text x="117.9" y="112.6">PA14/PA15/PB5/PB6</text>
<text x="134.2" y="110.1">PA13</text>
<text x="188.5" y="112.6">GND</text>
<text x="255.8" y="108.8">GND</text>
<text x="114.3" y="117.7">PB0/PB1/PA8/PA11/PA9</text>
<text x="168.4" y="119.7">TP6</text>
<text x="187.6" y="115.4">+3.3V</text>
<text x="117.7" y="121.4" transform="rotate(-90 117.7 121.4)">VSS</text>
<text x="168.3" y="121.5">SCL</text>
<text x="182" y="122.8">SHT4x</text>
<text x="185.2" y="120.2">U5</text>
<text x="198.8" y="122.8">C8</text>
<text x="92.3" y="126.8">+3.3V</text>
<text x="95.9" y="131.7">C9</text>
<text x="102.5" y="126.8">+3.3V</text>
<text x="106.1" y="131.7">C10</text>
<text x="114.8" y="129.1">GND</text>
<text x="183.4" y="131.7">SDA</text>
<text x="183.4" y="126.6">SCL</text>
<text x="191.4" y="127.5" transform="rotate(-90 191.4 127.5)">VDD</text>
<text x="198.8" y="127.9">1</text>
<text x="95.9" y="136.8">100</text>
<text x="100.7" y="136.8">nF</text>
<text x="106.1" y="136.8">4.7</text>
<text x="168.3" y="136.8">SDA</text>
<text x="191.4" y="132.8" transform="rotate(-90 191.4 132.8)">VSS</text>
<text x="196.1" y="132.9">GND</text>
<text x="93.2" y="141.8">GND</text>
<text x="103.4" y="141.8">GND</text>
<text x="168.4" y="138.5">TP7</text>
<text x="188.5" y="140.6">GND</text>
<text x="24" y="173.6">H1</text>
<text x="36.7" y="173.6">H2</text>
<text x="18.9" y="175.5">MountingHole</text>
<text x="31.6" y="175.5">MountingHole</text>
</g>
<g font-size="1.8" fill="#a90000">
<text x="186.4" y="23.6" transform="rotate(-90 186.4 23.6)">3</text>
<text x="189" y="23.6" transform="rotate(-90 189 23.6)">7</text>
<text x="260.3" y="23.9">1</text>
<text x="88.2" y="27.7">1</text>
<text x="100.9" y="27.7">5</text>
<text x="260.3" y="26.4">2</text>
<text x="260.3" y="29">3</text>
<text x="88.2" y="32.8">3</text>
<text x="178.4" y="32.8">4</text>
<text x="178.4" y="30.2">5</text>
<text x="196.1" y="32.8">1</text>
<text x="196.1" y="30.2">8</text>
<text x="260.3" y="31.5">4</text>
<text x="95" y="37.5" transform="rotate(-90 95 37.5)">2</text>
<text x="178.4" y="36.6">6</text>
<text x="244.9" y="37.5" transform="rotate(-90 244.9 37.5)">1</text>
<text x="255" y="37.5" transform="rotate(-90 255 37.5)">1</text>
<text x="263.9" y="36.8" transform="rotate(-90 263.9 36.8)">MP</text>
<text x="189" y="94.7" transform="rotate(-90 189 94.7)">1</text>
<text x="191.5" y="94.7" transform="rotate(-90 191.5 94.7)">5</text>
<text x="253.7" y="96" transform="rotate(-90 253.7 96)">1</text>
<text x="256.3" y="96" transform="rotate(-90 256.3 96)">3</text>
<text x="258.8" y="96" transform="rotate(-90 258.8 96)">4</text>
<text x="261.4" y="96" transform="rotate(-90 261.4 96)">5</text>
<text x="62" y="97.2" transform="rotate(-90 62 97.2)">2</text>
<text x="180.9" y="98.8">3</text>
<text x="180.9" y="101.3">6</text>
<text x="62" y="102.3" transform="rotate(-90 62 102.3)">1</text>
<text x="89.5" y="106.4">4</text>
<text x="116.6" y="103.6" transform="rotate(-90 116.6 103.6)">2</text>
<text x="140.3" y="106.4">6</text>
<text x="257.6" y="103.6" transform="rotate(-90 257.6 103.6)">2</text>
<text x="89.5" y="111.5">1</text>
<text x="140.3" y="109">7</text>
<text x="140.3" y="111.5">8</text>
<text x="140.3" y="116.6">5</text>
<text x="116.6" y="123.9" transform="rotate(-90 116.6 123.9)">3</text>
<text x="180.9" y="125.5">2</text>
<text x="190.2" y="122.6" transform="rotate(-90 190.2 122.6)">3</text>
<text x="180.9" y="130.6">1</text>
</g>
<g font-size="1.8" fill="#0f0f0f">
<text x="232.4" y="23.8">5V_IN</text>
<text x="25.4" y="27.6">5V_IN</text>
<text x="152.4" y="28.9">UART_TX_SWCLK</text>
<text x="210.5" y="28.9">EXT_TX</text>
<text x="232.4" y="28.9">EXT_TX</text>
<text x="152.4" y="33.9">EXT_RX</text>
<text x="208.9" y="33.9">UART_RX</text>
<text x="232.4" y="31.4">EXT_RX</text>
<text x="244.6" y="86">NRST_LED</text>
<text x="247.9" y="88.6">SWDIO</text>
<text x="238.8" y="93.6">UART_TX_SWCLK</text>
<text x="74.9" y="106.3">NRST_LED</text>
<text x="150.9" y="106.3">I2C_SDA</text>
<text x="74.9" y="111.4">UART_RX</text>
<text x="143.5" y="111.4">UART_TX_SWCLK</text>
<text x="152.7" y="108.9">SWDIO</text>
<text x="151" y="116.5">I2C_SCL</text>
</g>
<g font-size="1.8" fill="#840084">
<text x="29.4" y="33.2">nanoSMDC035F-2</text>
<text x="36.8" y="31.3">F1</text>
</g>
<g font-size="1.8" fill="#0000c2">
<text x="144.8" y="60.8">3.3V-5V</text>
<text x="144.8" y="62.8">Output</text>
<text x="144.8" y="64.9">but</text>
<text x="149" y="64.9">compatible</text>
<text x="152.2" y="62.8">is</text>
<text x="153.9" y="60.8">level</text>
<text x="155" y="62.8">5V</text>
<text x="158.5" y="62.8">logic</text>
<text x="159.6" y="60.8">shifter</text>
<text x="160.6" y="64.9">with</text>
<text x="164.3" y="62.8">level</text>
<text x="165.6" y="64.9">3.3V</text>
<text x="169.9" y="62.8">driven,</text>
<text x="170.9" y="64.9">input.</text>
<text x="19.3" y="164.4">M3</text>
<text x="23.1" y="164.4">mounting</text>
<text x="33" y="164.4">holes</text>
</g>
<text font-size=".5" fill="#840000" x="262.7" y="33.8">Mounting</text>
</svg>
